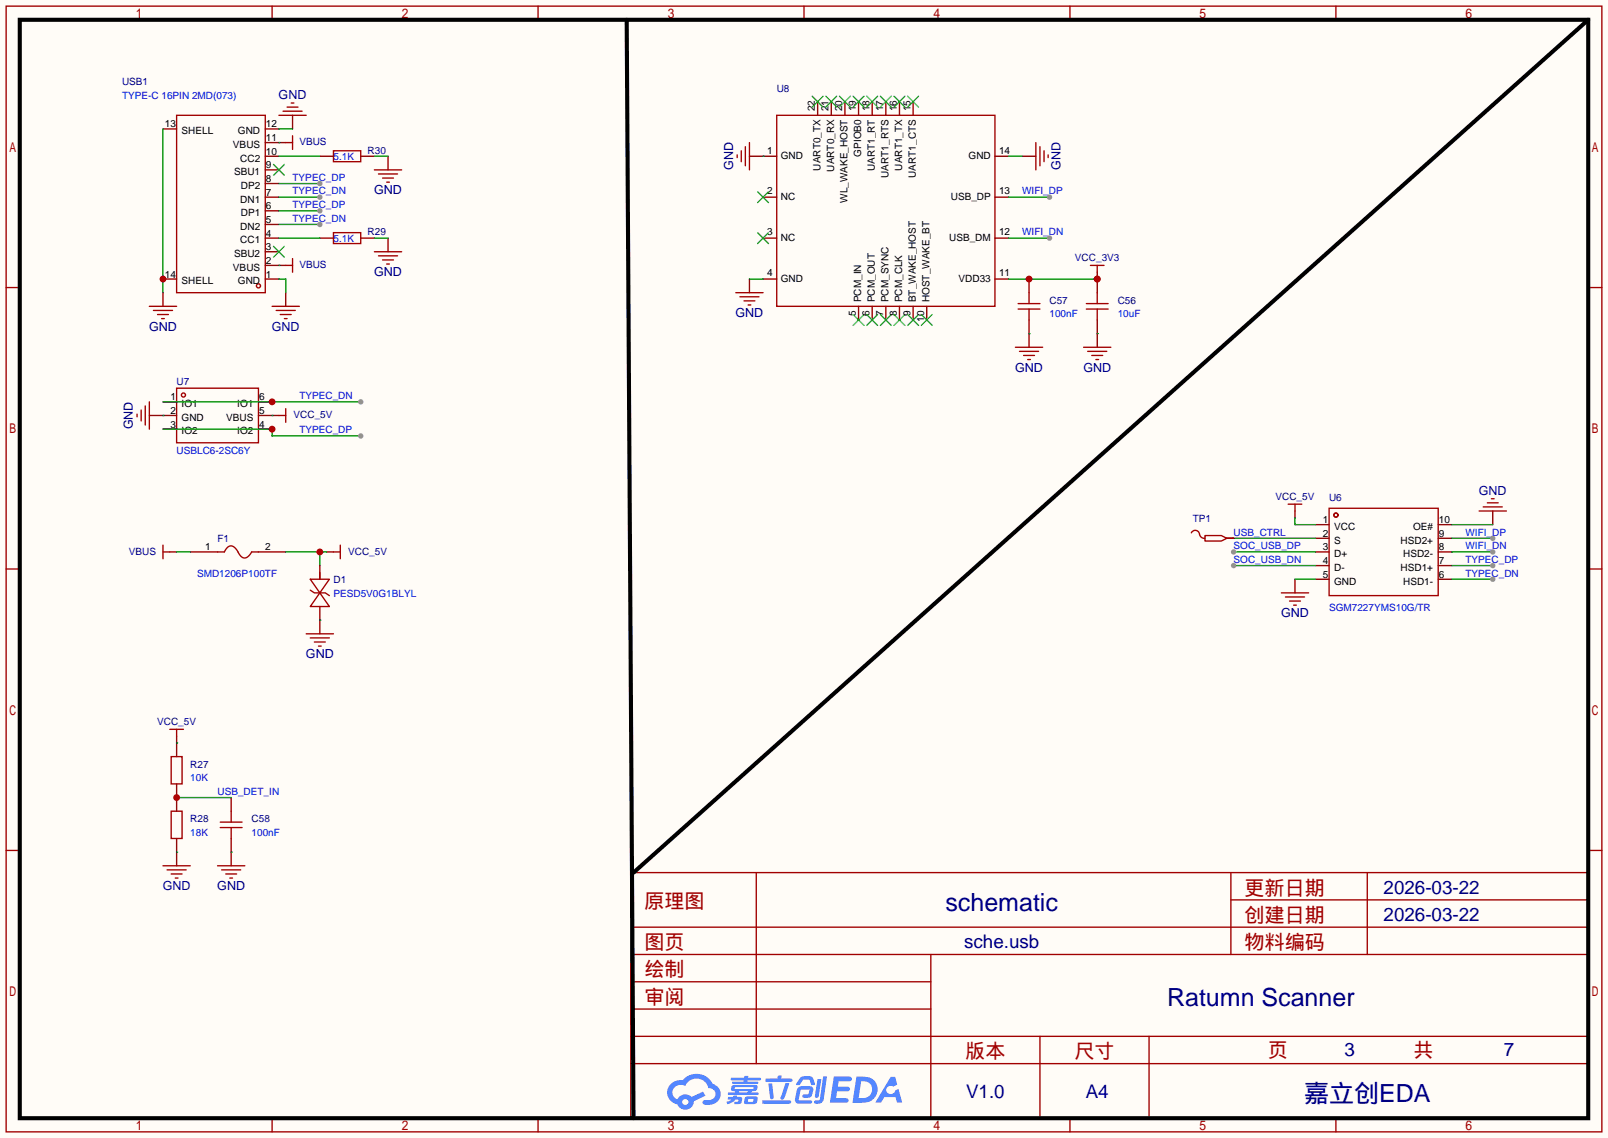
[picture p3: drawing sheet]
<svg xmlns="http://www.w3.org/2000/svg" width="299mm" height="212mm" viewBox="0 0 299 212" stroke-linecap="round" stroke-linejoin="round" font-family="sans-serif">
<path d="M0 0h299.5v211.8h-299.5z" fill="#fffcf7"/>
<g fill="none" stroke="#a10000" stroke-width=".25">
<path d="M1.1 1.1h297.2v209.6h-297.2zM3.7 3.7h292.1v204.5h-292.1zM50.7 1.1v2.6M100.2 1.1v2.6M149.7 1.1v2.6M199.3 1.1v2.6M248.8 1.1v2.6M1.1 53.5h2.6M295.8 53.5h2.5M1.1 105.9h2.6M295.8 105.9h2.5M1.1 158.3h2.6"/>
<path d="M295.8 158.3h2.5M117.5 162.4h178.3v45.8h-178.3zM117.5 177.7h178.3M117.5 172.6h178.3M140.8 162.4v35.6M173.4 177.7v30.5M229.2 162.4v15.3M229.2 167.5h66.6M254.6 162.4v15.3M117.5 182.8h55.9M117.5 198h178.3M117.5 192.9h178.3"/>
<path d="M117.5 187.8h55.9M193.7 192.9v15.3M214 192.9v15.3M50.7 208.2v2.5M100.2 208.2v2.5M149.7 208.2v2.5M199.3 208.2v2.5M248.8 208.2v2.5"/>
</g>
<g fill="#5487ff">
<path d="M155.3 200.4h2.1a.97 .97 0 0 1 1.3 .4 .53 .53 0 0 1-.7 .5h-1.8l-.2 1h1.9a.43 .43 0 0 1 .4 .5 .43 .43 0 0 1-.5 .3h-1.9l-.2 1.3h1.7a.45 .45 0 0 1 .6 .2 .45 .45 0 0 1-.2 .6l-3.2 .1z"/>
<path d="M165.9 200.5h.8l.4 1.4-.7 .4a.82 .82 0 0 0-1.2 .1 .82 .82 0 0 0 .1 1.1 .82 .82 0 0 0 1.2 0l.2-.5 .6-.3 .7 2.5h-.9l-.3-1h-2.1l-.6 1h-1.1z"/>
<path d="M152.2 200.9h.8l-.5 3.2a.36 .36 0 0 1-.4 .3 .36 .36 0 0 1-.3-.4z"/>
<path d="M153.3 200.4h.7l-.6 4.3a1.13 1.13 0 0 1-1.8 .6l.2-.4 .7-.1 .2-.2z"/>
<path d="M149 200.7l.6-.4h1a.77 .77 0 0 1 .9 .6l.3 .9-.2 .2h-.5l-.4-1h-.9a1.3 1.3 0 0 0-.8 .9l-.6 .1-.2-.2z"/>
<path d="M148.6 202.5l.5-.3h1.7a.66 .66 0 0 1 .6 .9l-.1 .4a.81 .81 0 0 1-.9 .9h-.7a.32 .32 0 0 1-.3-.4 .32 .32 0 0 1 .4-.3h.7l.3-.9-1.7 .1-.3 1.9h2.1a.32 .32 0 0 1 .4 .4 .32 .32 0 0 1-.4 .3l-2.3-.1-.5-.3v-.5z"/>
<path d="M142 204.8h5a.33 .33 0 0 1 .3 .4 .33 .33 0 0 1-.3 .3h-4.9l-.2-.2z"/>
<path d="M146.3 201.6h.7l-1 2.9a.36 .36 0 0 1-.4 .2 .36 .36 0 0 1-.3-.3z"/>
<path d="M143.1 201.7h.7l.3 2.6a.34 .34 0 0 1-.3 .3 .34 .34 0 0 1-.4-.2z"/>
<path d="M142.6 200.8h2.2l.1-.4 .1-.2h.6l-.1 .6h1.8a.32 .32 0 0 1 .3 .3 .32 .32 0 0 1-.4 .3h-4.5l-.1-.1z"/>
<path d="M135.6 204.2h.9l.1-.2 .7-.1-.1 .3h.9a.82 .82 0 0 1-.6 1.3h-.7v-.4l.7-.1v-.3h-.5l-.5 .4-1 .4-.2-.4 1-.4h-.8z"/>
<path d="M136.1 200.6h2.5v-.3h.8l-.1 .3h2.2l.2 .3-.2 .2h-2.3v.3h1.8l.2 .2-.2 .2h-4.5l-.2-.2 .1-.2h2l.1-.3h-2.3l-.1-.2z"/>
<path d="M159.5 200.4l-.7 4.9h1.6a2.47 2.47 0 0 0 2.9-1.7 2.47 2.47 0 0 0-1.4-3zM160.4 201.3a1.61 1.61 0 0 1 2 1.4 1.61 1.61 0 0 1-1.8 1.7h-.7z"/>
<path d="M136.3 202.2a.55 .55 0 0 0-.2 .7 .55 .55 0 0 0 .7 .2l.1 .3h-1.3v.4h5.5l.2-.2-.2-.2h-1.2l.2-.3a.7 .7 0 0 0 .8-.2 .7 .7 0 0 0 0-.9h-4.1zM136.9 202.4h3.3l.2 .1-.2 .2h-3.2l-.2-.1zM137.6 203.1h1.7l-.2 .3h-1.4z"/>
<path d="M138.8 204.3a1.05 1.05 0 0 0-.1 1.2 2.91 2.91 0 0 0 2.2-.2 .98 .98 0 0 0 0-1.2h-1.6zM139.4 204.6l.8-.1 .1 .1v.3l-.2 .2h-.8z"/>
<path d="M125 201.7a2.23 2.23 0 0 0-.7 2.3 2.23 2.23 0 0 0 1.8 1.6 1.58 1.58 0 0 0 1.8 .9 1.58 1.58 0 0 0 1.3-1.5l2.2-1-.5-.8-2.1 1a1.65 1.65 0 0 0-2.6 .5 1.45 1.45 0 0 1-.8-2 1.45 1.45 0 0 1 2-.7l.2 .1a2.3 2.3 0 0 1 2.3-1.3 2.3 2.3 0 0 1 2.1 1.7 1.12 1.12 0 0 1 1.2 1.1 1.12 1.12 0 0 1-1.1 1.2h-.7a.45 .45 0 0 0-.6 .3 .45 .45 0 0 0 .5 .6 2.21 2.21 0 0 0 2.2-.6 2.21 2.21 0 0 0 .5-2.3 2.13 2.13 0 0 0-1.3-1 3.3 3.3 0 0 0-5.5-.7l-1.2 .1zM127.1 205.2a.57 .57 0 0 1 1.1 0 .57 .57 0 0 1-1.1 0z"/>
</g>
<g fill="none" stroke="#a10000" stroke-width=".25">
<path d="M25.5 77.1v.5M26.3 76.3v2.1M27.1 75.6v3.5M27.8 74.8v5.1M32.9 72.3h15.2v10.1h-15.2zM239.9 93.9h2.5M241.2 93.9v1.2M247.5 94.6h20.3v16.3h-20.3zM275.5 95.1h5M276.2 94.4h3.6M277 93.6h2M277.7 92.8h.6"/>
<circle cx="34.2" cy="73.5" r=".38"/>
<circle cx="248.8" cy="95.9" r=".38"/>
</g>
<g fill="none" stroke="#870000" stroke-width=".25">
<path d="M27.8 77.3h5.1M30.4 74.8h2.5M30.4 79.9h2.5M48.1 74.8h2.6M48.1 77.3h2.6M48.1 79.9h2.6M241.2 95.1v1.3M245 97.7h2.5M267.8 97.7h2.6M278 95.1v2.6M245 100.2h2.5M245 102.7h2.5"/>
<path d="M245 105.3h2.5M245 107.8h2.5M267.8 100.2h2.6M267.8 102.7h2.6M267.8 105.3h2.6M267.8 107.8h2.6"/>
</g>
<path d="M30.4 77.3h.1M30.4 79.9h20.3v1.3h16.5M241.2 96.4v1.3h3.8M270.4 97.7h7.6M229.7 100.2h15.3" fill="none" stroke="#008700" stroke-width=".25"/>
<circle cx="50.7" cy="79.9" r=".63" fill="#c00"/>
<circle cx="67.2" cy="81.2" r=".51" fill="#999"/>
<path d="M30.4 74.8h36.8" fill="none" stroke="#008700" stroke-width=".25"/>
<circle cx="50.7" cy="74.8" r=".63" fill="#c00"/>
<circle cx="67.2" cy="74.8" r=".51" fill="#999"/>
<path d="M241.2 107.8v2.6" fill="none" stroke="#870000" stroke-width=".25"/>
<path d="M238.6 110.4h5.1M239.4 111.1h3.6M240.2 111.9h2M240.9 112.6h.5" fill="none" stroke="#a10000" stroke-width=".25"/>
<path d="M241.2 107.8h3.8M270.4 100.2h7.6" fill="none" stroke="#008700" stroke-width=".25"/>
<circle cx="278" cy="100.2" r=".51" fill="#999"/>
<path d="M270.4 102.7h7.6" fill="none" stroke="#008700" stroke-width=".25"/>
<circle cx="278" cy="102.7" r=".51" fill="#999"/>
<path d="M270.4 105.3h7.6" fill="none" stroke="#008700" stroke-width=".25"/>
<circle cx="278" cy="105.3" r=".51" fill="#999"/>
<path d="M270.4 107.8h7.6" fill="none" stroke="#008700" stroke-width=".25"/>
<circle cx="278" cy="107.8" r=".51" fill="#999"/>
<path d="M229.7 102.7h15.3" fill="none" stroke="#008700" stroke-width=".25"/>
<circle cx="229.7" cy="102.7" r=".51" fill="#999"/>
<path d="M229.7 105.3h15.3" fill="none" stroke="#008700" stroke-width=".25"/>
<circle cx="229.7" cy="105.3" r=".51" fill="#999"/>
<path d="M144.7 21.5h40.6v35.5h-40.6z" fill="none" stroke="#a10000" stroke-width=".25"/>
<g fill="none" stroke="#870000" stroke-width=".25">
<path d="M152.3 18.9v2.6M154.8 18.9v2.6M157.4 18.9v2.6M159.9 18.9v2.6M162.4 18.9v2.6M165 18.9v2.6M167.5 18.9v2.6M170.1 18.9v2.6M142.1 29.1h2.6M142.1 36.7h2.6M185.3 29.1h2.5M185.3 36.7h2.5"/>
<path d="M142.1 44.3h2.6M142.1 51.9h2.6M159.9 57v2.6M162.4 57v2.6M165 57v2.6M167.5 57v2.6M170.1 57v2.6M172.6 57v2.6M185.3 44.3h2.5M185.3 51.9h2.5"/>
</g>
<g fill="none" stroke="#3c3" stroke-width=".25">
<path d="M151.3 17.9l2 2M153.3 17.9l-2 2M153.8 17.9l2 2M155.8 17.9l-2 2M156.3 17.9l2.1 2M158.4 17.9l-2.1 2M158.9 17.9l2 2M160.9 17.9l-2 2M161.4 17.9l2 2M163.4 17.9l-2 2M164 17.9l2 2M166 17.9l-2 2"/>
<path d="M166.5 17.9l2 2M168.5 17.9l-2 2M169 17.9l2.1 2M171.1 17.9l-2.1 2M141.1 35.7l2 2M143.1 35.7l-2 2M141.1 43.3l2 2M143.1 43.3l-2 2M158.9 58.5l2 2.1M160.9 58.5l-2 2.1M161.4 58.5l2 2.1M163.4 58.5l-2 2.1"/>
<path d="M164 58.5l2 2.1M166 58.5l-2 2.1M166.5 58.5l2 2.1M168.5 58.5l-2 2.1M169 58.5l2.1 2.1M171.1 58.5l-2.1 2.1M171.6 58.5l2 2.1M173.6 58.5l-2 2.1"/>
</g>
<path d="M187.8 36.7h7.7" fill="none" stroke="#008700" stroke-width=".25"/>
<circle cx="195.5" cy="36.7" r=".51" fill="#999"/>
<path d="M187.8 44.3h7.7" fill="none" stroke="#008700" stroke-width=".25"/>
<circle cx="195.5" cy="44.3" r=".51" fill="#999"/>
<path d="M139.6 29.1h2.5M190.4 29.1h2.5M139.6 51.9v2.6M191.6 51.9v2.6M191.6 59.6v2.5M204.3 51.9v2.6M204.3 59.6v2.5" fill="none" stroke="#870000" stroke-width=".25"/>
<g fill="none" stroke="#a10000" stroke-width=".25">
<path d="M137.3 28.8v.5M138 28.1v2M138.8 27.3v3.6M139.6 26.5v5.1M192.9 26.5v5.1M193.7 27.3v3.6M194.4 28.1v2M195.2 28.8v.5M137 54.5h5.1M137.8 55.2h3.6M138.6 56h2M139.3 56.8h.5"/>
<path d="M189.6 57.5h4.1M189.6 56.5h4.1M191.6 54.5v2M191.6 57.5v2.1M202.3 57.5h4.1M202.3 56.5h4.1M204.3 54.5v2M204.3 57.5v2.1"/>
</g>
<path d="M142.1 29.1h.1M187.8 29.1h2.6M139.6 51.9h2.5M187.8 51.9h16.5" fill="none" stroke="#008700" stroke-width=".25"/>
<g fill="#c00">
<circle cx="191.6" cy="51.9" r=".63"/>
<circle cx="204.3" cy="51.9" r=".63"/>
</g>
<path d="M204.3 50.7v1.2M191.6 62.1v2.5M204.3 62.1v2.5" fill="none" stroke="#870000" stroke-width=".25"/>
<path d="M189.1 64.6h5.1M189.9 65.4h3.5M190.6 66.2h2.1M191.4 66.9h.5M201.8 64.6h5.1M202.6 65.4h3.5M203.3 66.2h2.1M204.1 66.9h.5" fill="none" stroke="#a10000" stroke-width=".25"/>
<path d="M191.6 62.1h.1M204.3 62.1h.1" fill="none" stroke="#008700" stroke-width=".25"/>
<circle cx="204.3" cy="51.9" r=".63" fill="#c00"/>
<path d="M203.1 49.4h2.5M204.3 49.4v1.3M30.4 102.7h1.2M30.4 101.5v2.5M40.5 102.7h1.3l.6-.8 .6-.3 .8 .4 1 1.4 .5 .4 .4 .1 .4-.2 .8-1M46.9 102.7h1.2M62.1 102.7h1.3M63.4 101.5v2.5" fill="none" stroke="#a10000" stroke-width=".25"/>
<path d="M31.6 102.7h1.3M35.4 102.7h5.1M48.1 102.7h5.1M60.8 102.7h1.3" fill="none" stroke="#870000" stroke-width=".25"/>
<path d="M32.9 102.7h2.5M53.2 102.7h7.6M59.6 102.7v2.6" fill="none" stroke="#008700" stroke-width=".25"/>
<circle cx="59.6" cy="102.7" r=".63" fill="#c00"/>
<path d="M50.7 77.3h1.2M59.6 105.3v2.5M59.6 112.9v5.1M32.9 138.3v2.5M32.9 145.9v5.1M32.9 156.1v5.1M43.1 148.5v2.5M43.1 156.1v5.1" fill="none" stroke="#870000" stroke-width=".25"/>
<g fill="none" stroke="#a10000" stroke-width=".25">
<path d="M51.9 77.3h1.3M53.2 76.1v2.5M57 118h5.1M57.8 109.9l.7 .5h2.1l.7 .5M57.8 107.8h3.5l-1.7 2.6zM57.8 118.7h3.5M58.5 119.5h2.1M59.6 110.4l1.7 2.5h-3.5zM59.6 106.6v1.2M59.3 120.3h.5M31.9 140.8h2v5.1h-2zM31.9 151h2v5.1h-2z"/>
<path d="M41 154.1h4.1M41 153h4.1M43.1 151v2M43.1 154.1v2M30.4 161.2h5M31.1 161.9h3.6M31.9 162.7h2M32.6 163.4h.5M40.5 161.2h5.1M41.3 161.9h3.5M42 162.7h2.1M42.8 163.4h.5"/>
</g>
<path d="M50.7 77.3h.1M59.6 115.4h.1M32.9 158.6h.1M32.9 148.5h10.2M43.1 158.6h.1" fill="none" stroke="#008700" stroke-width=".25"/>
<circle cx="32.9" cy="148.5" r=".63" fill="#c00"/>
<g fill="none" stroke="#870000" stroke-width=".25">
<path d="M30.4 24h2.5M49.4 39.2h2.5M49.4 36.7h2.5M49.4 34.2h2.5M49.4 31.6h2.5M49.4 29.1h2.5M49.4 26.5h3.8M49.4 24h2.5M54.5 21.5v2.5M59.6 29.1h2.5M67.2 29.1h2.5M72.3 29.1v2.5"/>
<path d="M30.4 51.9h2.5M49.4 51.9h2.5M49.4 49.4h3.8M49.4 46.9h2.5M49.4 44.3h2.5M49.4 41.8h2.5M53.2 54.5v2.5M59.6 44.3h2.5M67.2 44.3h2.5M72.3 44.3v2.6M32.9 137v1.3"/>
</g>
<g fill="none" stroke="#a10000" stroke-width=".25">
<path d="M53.5 19.9h2M54.2 19.2h.5M32.9 21.5h16.5v33h-16.5zM51.9 21.5h5.1M52.7 20.7h3.6M53.2 26.5h1.3M54.5 25.3v2.5M62.1 28.1h5.1v2h-5.1zM69.7 31.6h5.1M70.5 32.4h3.5M71.2 33.1h2.1M72 33.9h.5"/>
<path d="M50.7 57h5.1M51.4 57.8h3.6M52.2 58.5h2M53 59.3h.5M53.2 49.4h1.3M54.5 48.1v2.6M62.1 43.3h5.1v2h-5.1zM69.7 46.9h5.1M70.5 47.6h3.5M71.2 48.4h2.1M72 49.1h.5M31.6 135.8h2.6"/>
<path d="M32.9 135.8v1.2"/>
<circle cx="48.1" cy="53.2" r=".38"/>
</g>
<path d="M30.4 24v30.5M51.9 26.5h.1M51.9 29.1h7.7M51.9 24h2.6M69.7 29.1h2.6M51.9 49.4h.1M51.9 44.3h7.7M51.9 51.9h1.3v2.6M69.7 44.3h2.6M32.9 138.3h.1" fill="none" stroke="#008700" stroke-width=".25"/>
<path d="M50.9 30.6l2.1 2M53 30.6l-2.1 2M50.9 45.8l2.1 2.1M53 45.8l-2.1 2.1" fill="none" stroke="#3c3" stroke-width=".25"/>
<circle cx="30.4" cy="51.9" r=".63" fill="#c00"/>
<path d="M30.4 54.5v2.5" fill="none" stroke="#870000" stroke-width=".25"/>
<path d="M27.8 57h5.1M28.6 57.8h3.5M29.3 58.5h2.1M30.1 59.3h.5" fill="none" stroke="#a10000" stroke-width=".25"/>
<path d="M51.9 36.7h7.7" fill="none" stroke="#008700" stroke-width=".25"/>
<circle cx="59.6" cy="36.7" r=".51" fill="#999"/>
<path d="M51.9 41.8h7.7" fill="none" stroke="#008700" stroke-width=".25"/>
<circle cx="59.6" cy="41.8" r=".51" fill="#999"/>
<path d="M51.9 34.2h7.7" fill="none" stroke="#008700" stroke-width=".25"/>
<circle cx="59.6" cy="34.2" r=".51" fill="#999"/>
<path d="M51.9 39.2h7.7" fill="none" stroke="#008700" stroke-width=".25"/>
<circle cx="59.6" cy="39.2" r=".51" fill="#999"/>
<path d="M229.5 100.2h.2" fill="none" stroke="#870000" stroke-width=".25"/>
<path d="M221.9 99.2a.8 .8 0 0 1 .8-.5 .8 .8 0 0 1 .7 .7 .9 .9 0 0 0 1 .8M224.4 99.7h3.1l1 .5h1.2h-1.2l-1 .5h-3.1z" fill="none" stroke="#a10000" stroke-width=".25"/>
<path d="M3.7 3.7h292.1v204.5h-292.1zM116.7 3.7l1.3 204.5M295.8 3.7l-177.8 158.7" fill="none" stroke="#000" stroke-width=".76"/>
<g font-size="4.7" fill="#000080">
<text x="176.1" y="169.5">schematic</text>
<text x="217.4" y="187.3">Ratumn Scanner</text>
<text x="242.9" y="205.1">嘉立创EDA</text>
</g>
<g font-size="3.7" fill="#a00000">
<text x="231.8" y="166.5">更新日期</text>
<text x="120" y="169.1">原理图</text>
<text x="231.8" y="171.6">创建日期</text>
<text x="120" y="176.7">图页</text>
<text x="231.8" y="176.7">物料编码</text>
<text x="120" y="181.8">绘制</text>
<text x="120" y="186.8">审阅</text>
<text x="179.8" y="197">版本</text>
<text x="200.1" y="197">尺寸</text>
<text x="236.1" y="196.7">页</text>
<text x="263.3" y="196.7">共</text>
</g>
<g font-size="3.5" fill="#000080">
<text x="257.7" y="166.4">2026-03-22</text>
<text x="257.7" y="171.4">2026-03-22</text>
<text x="179.6" y="176.5">sche.usb</text>
<text x="250.4" y="196.6">3</text>
<text x="280.1" y="196.6">7</text>
<text x="179.9" y="204.5">V1.0</text>
<text x="202.2" y="204.5">A4</text>
</g>
<g font-size="2.3" fill="#000080">
<text x="51.9" y="18.4">GND</text>
<text x="136.5" y="31.7" transform="rotate(-90 136.5 31.7)">GND</text>
<text x="197.5" y="31.7" transform="rotate(-90 197.5 31.7)">GND</text>
<text x="69.7" y="36.2">GND</text>
<text x="69.7" y="51.4">GND</text>
<text x="137" y="59.1">GND</text>
<text x="27.8" y="61.6">GND</text>
<text x="50.6" y="61.6">GND</text>
<text x="189.1" y="69.2">GND</text>
<text x="201.8" y="69.2">GND</text>
<text x="24.8" y="79.9" transform="rotate(-90 24.8 79.9)">GND</text>
<text x="275.4" y="92.1">GND</text>
<text x="238.6" y="114.9">GND</text>
<text x="57" y="122.6">GND</text>
<text x="30.3" y="165.7">GND</text>
<text x="40.5" y="165.7">GND</text>
</g>
<g font-size="1.9" fill="#000080">
<text x="22.7" y="15.9">USB1</text>
<text x="144.7" y="17.1">U8</text>
<text x="55.8" y="27.1">VBUS</text>
<text x="68.5" y="28.6">R30</text>
<text x="68.5" y="43.8">R29</text>
<text x="55.8" y="49.9">VBUS</text>
<text x="200.2" y="48.6">VCC_3V3</text>
<text x="195.5" y="56.5">C57</text>
<text x="208.2" y="56.5">C56</text>
<text x="32.9" y="71.8">U7</text>
<text x="54.7" y="77.9">VCC_5V</text>
<text x="237.5" y="93.1">VCC_5V</text>
<text x="247.5" y="93.3">U6</text>
<text x="40.5" y="101">F1</text>
<text x="222.1" y="97.2">TP1</text>
<text x="24" y="103.3">VBUS</text>
<text x="64.8" y="103.3">VCC_5V</text>
<text x="62.1" y="108.6">D1</text>
<text x="29.3" y="135">VCC_5V</text>
<text x="35.4" y="142.9">R27</text>
<text x="35.4" y="153">R28</text>
<text x="46.9" y="153">C58</text>
</g>
<g font-size="1.9" fill="#00f">
<text x="22.7" y="18.4">TYPE-C 16PIN 2MD(073)</text>
<text x="62.1" y="29.8">5.1K</text>
<text x="54.5" y="33.7">TYPEC_DP</text>
<text x="54.5" y="36.2">TYPEC_DN</text>
<text x="54.5" y="41.3">TYPEC_DN</text>
<text x="54.5" y="38.7">TYPEC_DP</text>
<text x="190.4" y="36.2">WIFI_DP</text>
<text x="62.1" y="45.1">5.1K</text>
<text x="190.4" y="43.8">WIFI_DN</text>
<text x="195.5" y="59.1">100nF</text>
<text x="208.2" y="59.1">10uF</text>
<text x="55.8" y="74.3">TYPEC_DN</text>
<text x="55.8" y="80.6">TYPEC_DP</text>
<text x="32.9" y="84.5">USBLC6-2SC6Y</text>
<text x="229.7" y="99.7">USB_CTRL</text>
<text x="272.9" y="99.7">WIFI_DP</text>
<text x="36.7" y="107.3">SMD1206P100TF</text>
<text x="229.7" y="102.2">SOC_USB_DP</text>
<text x="229.7" y="104.8">SOC_USB_DN</text>
<text x="272.9" y="102.2">WIFI_DN</text>
<text x="272.9" y="104.8">TYPEC_DP</text>
<text x="272.9" y="107.3">TYPEC_DN</text>
<text x="62.1" y="111.1">PESD5V0G1BLYL</text>
<text x="247.5" y="113.7">SGM7227YMS10G/TR</text>
<text x="35.4" y="145.4">10K</text>
<text x="40.5" y="148">USB_DET_IN</text>
<text x="35.4" y="155.6">18K</text>
<text x="46.9" y="155.6">100nF</text>
</g>
<g font-size="1.9">
<text x="30.7" y="23.7">13</text>
<text x="49.5" y="23.7">12</text>
<text x="151.8" y="20.7" transform="rotate(-90 151.8 20.7)">22</text>
<text x="154.3" y="20.7" transform="rotate(-90 154.3 20.7)">21</text>
<text x="156.8" y="20.7" transform="rotate(-90 156.8 20.7)">20</text>
<text x="159.4" y="20.7" transform="rotate(-90 159.4 20.7)">19</text>
<text x="161.9" y="20.7" transform="rotate(-90 161.9 20.7)">18</text>
<text x="164.5" y="20.7" transform="rotate(-90 164.5 20.7)">17</text>
<text x="167" y="20.7" transform="rotate(-90 167 20.7)">16</text>
<text x="169.5" y="20.7" transform="rotate(-90 169.5 20.7)">15</text>
<text x="33.8" y="25">SHELL</text>
<text x="43.4" y="27.5">VBUS</text>
<text x="44.3" y="25">GND</text>
<text x="49.5" y="28.8">10</text>
<text x="49.5" y="26.3">11</text>
<text x="142.9" y="28.6">1</text>
<text x="145.4" y="29.6">GND</text>
<text x="160.4" y="29.2" transform="rotate(-90 160.4 29.2)">GPIOB0</text>
<text x="180.4" y="29.6">GND</text>
<text x="186.1" y="28.6">14</text>
<text x="43.6" y="32.6">SBU1</text>
<text x="44.7" y="30.1">CC2</text>
<text x="44.8" y="35.2">DP2</text>
<text x="49.5" y="33.9">8</text>
<text x="49.5" y="31.3">9</text>
<text x="152.8" y="31.7" transform="rotate(-90 152.8 31.7)">UART0_TX</text>
<text x="155.3" y="32" transform="rotate(-90 155.3 32)">UART0_RX</text>
<text x="162.9" y="31.8" transform="rotate(-90 162.9 31.8)">UART1_RT</text>
<text x="165.5" y="33.1" transform="rotate(-90 165.5 33.1)">UART1_RTS</text>
<text x="168" y="31.7" transform="rotate(-90 168 31.7)">UART1_TX</text>
<text x="170.6" y="33.1" transform="rotate(-90 170.6 33.1)">UART1_CTS</text>
<text x="44.7" y="37.7">DN1</text>
<text x="44.8" y="40.2">DP1</text>
<text x="49.5" y="41.5">5</text>
<text x="49.5" y="39">6</text>
<text x="49.5" y="36.4">7</text>
<text x="142.9" y="36.2">2</text>
<text x="145.4" y="37.2">NC</text>
<text x="157.9" y="37.8" transform="rotate(-90 157.9 37.8)">WL_WAKE_HOST</text>
<text x="177.1" y="37.2">USB_DP</text>
<text x="186.1" y="36.2">13</text>
<text x="43.6" y="47.9">SBU2</text>
<text x="44.7" y="45.3">CC1</text>
<text x="44.7" y="42.8">DN2</text>
<text x="49.5" y="46.6">3</text>
<text x="49.5" y="44">4</text>
<text x="142.9" y="43.8">3</text>
<text x="145.4" y="44.8">NC</text>
<text x="176.8" y="44.8">USB_DM</text>
<text x="186.1" y="43.8">12</text>
<text x="30.7" y="51.7">14</text>
<text x="33.8" y="52.9">SHELL</text>
<text x="43.4" y="50.4">VBUS</text>
<text x="44.3" y="52.9">GND</text>
<text x="49.5" y="51.7">1</text>
<text x="49.5" y="49.1">2</text>
<text x="142.9" y="51.4">4</text>
<text x="145.4" y="52.5">GND</text>
<text x="178.5" y="52.5">VDD33</text>
<text x="186.1" y="51.4">11</text>
<text x="159.4" y="58.8" transform="rotate(-90 159.4 58.8)">5</text>
<text x="160.4" y="56.3" transform="rotate(-90 160.4 56.3)">PCM_IN</text>
<text x="161.9" y="58.8" transform="rotate(-90 161.9 58.8)">6</text>
<text x="162.9" y="56.3" transform="rotate(-90 162.9 56.3)">PCM_OUT</text>
<text x="164.5" y="58.8" transform="rotate(-90 164.5 58.8)">7</text>
<text x="165.5" y="56.3" transform="rotate(-90 165.5 56.3)">PCM_SYNC</text>
<text x="167" y="58.8" transform="rotate(-90 167 58.8)">8</text>
<text x="168" y="56.3" transform="rotate(-90 168 56.3)">PCM_CLK</text>
<text x="169.5" y="58.8" transform="rotate(-90 169.5 58.8)">9</text>
<text x="170.6" y="56.3" transform="rotate(-90 170.6 56.3)">BT_WAKE_HOST</text>
<text x="172.1" y="59.9" transform="rotate(-90 172.1 59.9)">10</text>
<text x="173.1" y="56.3" transform="rotate(-90 173.1 56.3)">HOST_WAKE_BT</text>
<text x="31.7" y="74.5">1</text>
<text x="31.7" y="77.1">2</text>
<text x="33.8" y="75.8">IO1</text>
<text x="44.2" y="75.8">IO1</text>
<text x="48.3" y="77.1">5</text>
<text x="48.3" y="74.5">6</text>
<text x="31.7" y="79.6">3</text>
<text x="33.8" y="78.3">GND</text>
<text x="33.8" y="80.9">IO2</text>
<text x="42.1" y="78.3">VBUS</text>
<text x="44.2" y="80.9">IO2</text>
<text x="48.3" y="79.6">4</text>
<text x="246.4" y="97.4">1</text>
<text x="246.4" y="99.9">2</text>
<text x="248.5" y="98.7">VCC</text>
<text x="248.5" y="101.2">S</text>
<text x="260.8" y="101.2">HSD2+</text>
<text x="263.2" y="98.7">OE#</text>
<text x="268" y="99.9">9</text>
<text x="268" y="97.4">10</text>
<text x="38.2" y="102.5">1</text>
<text x="49.4" y="102.5">2</text>
<text x="246.4" y="102.5">3</text>
<text x="246.4" y="105">4</text>
<text x="246.4" y="107.5">5</text>
<text x="248.5" y="103.7">D+</text>
<text x="248.5" y="106.3">D-</text>
<text x="260.8" y="106.3">HSD1+</text>
<text x="261.3" y="103.7">HSD2-</text>
<text x="268" y="107.5">6</text>
<text x="268" y="105">7</text>
<text x="268" y="102.5">8</text>
<text x="248.5" y="108.8">GND</text>
<text x="261.3" y="108.8">HSD1-</text>
</g>
</svg>
